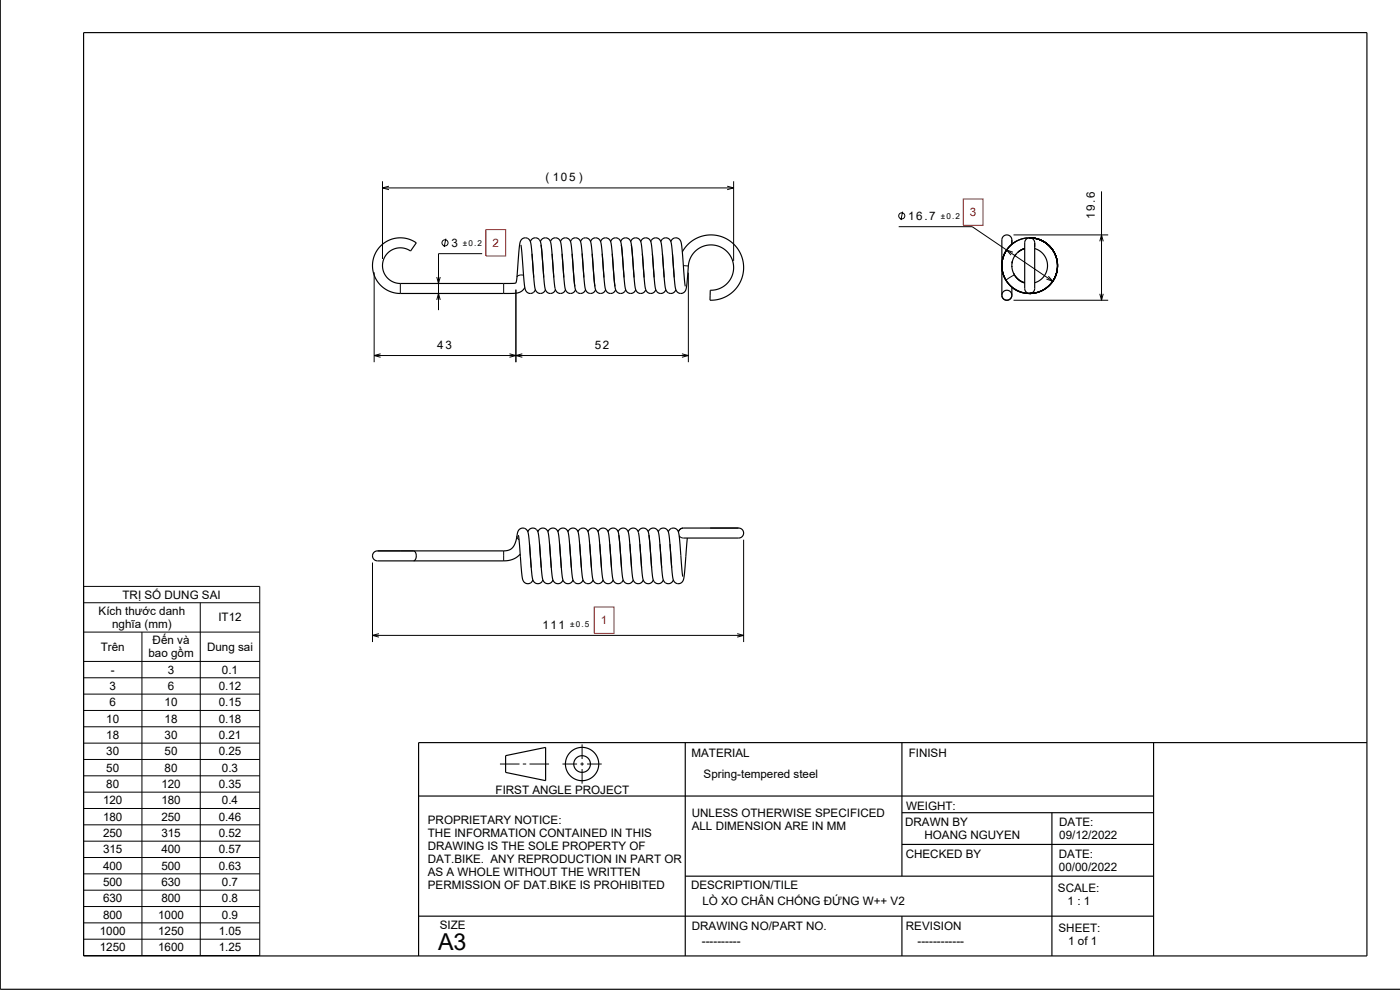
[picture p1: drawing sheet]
<svg xmlns="http://www.w3.org/2000/svg" width="420mm" height="297mm" viewBox="0 0 420 297" stroke-linecap="round" stroke-linejoin="round" font-family="sans-serif">
<g fill="none" stroke="#000" stroke-width=".3">
<path d="M114.7 54.4v23.3M114.7 56.4h105.4M116.7 55.9l-2 .5 2 .5M218.2 55.9l1.9 .5-1.9 .5M220.1 54.4v23.9M330.5 57.4v32.7M133.8 71.6l-.5 2.5M144.7 76.1h-13.1v16.9M205 79.7l1.5 .1M269.6 68h22.1l24.1 16.4M270.8 63.5l-.5 2.5M303.9 75.7l-1.9-.7 1.3 1.5"/>
<path d="M304.1 70.5h28.4M329.9 72.4l.6-1.9 .5 1.9M112.2 81.7v27M120.1 85v3M131 83.1l.6 1.9 .5-1.9M131 90l.6-2 .5 2M151.1 85v3M154.8 86.9v21.8M157.1 82.6h-1.3l-.7 .6M206.5 81.8v26.9M304.1 90.1h28.4M304.4 82.5l-2.6 1.6"/>
<path d="M314.5 82.9l1.3 1.5-1.9-.7M329.9 88.1l.6 2 .5-2M112.2 106.7h94.3M114.2 106.1l-2 .6 2 .5M152.8 106.1l2 .6-2 .5M156.7 106.1l-1.9 .6 1.9 .5M204.6 106.1l1.9 .6-1.9 .5M205 158.4a1.5 1.5 0 0 0-1.5 1.2M25.1 175.9h52.8v110.8h-52.8zM111.7 168.8v23.8M151.1 165.3v3M155.1 160.7l.1 .7 .5 .5"/>
<path d="M203.8 160.7l.5 .5 .7 .2M223.1 161.9v30.7M25.1 180.8h52.8M25.1 189.6h52.8M25.1 198.4h52.8M42.6 189.6v97.1M60.1 180.8v105.9M111.7 190.6h111.4M113.7 190.1l-2 .5 2 .5M221.2 190.1l1.9 .5-1.9 .5M25.1 203.3h52.8M25.1 208.2h52.8"/>
<path d="M25.1 213.1h52.8M25.1 218h52.8M25.1 222.9h52.8M25.1 227.8h52.8M25.1 232.7h52.8M25.1 237.6h52.8M150 229.2h5.9M156.9 229.2h1M158.9 229.2h5.8M168.7 229.2h4.4M174.1 229.2h1M174.6 223.3v4.4"/>
<path d="M174.6 228.7v1M174.6 230.7v4.4M176.1 229.2h4.4M25.1 242.5h52.8M25.1 247.4h52.8M25.1 252.4h52.8M25.1 257.3h52.8M25.1 262.2h52.8M25.1 267.1h52.8M25.1 272h52.8M25.1 276.9h52.8M25.1 281.8h52.8"/>
<circle cx="133.5" cy="72.9" r=".91"/>
<circle cx="270.5" cy="64.8" r=".92"/>
</g>
<g fill="none" stroke="#000" stroke-width=".35">
<path d="M.1 0v296.8h419.9M25.1 9.8h385v277h-385zM156.3 73.5l1 12.1a1.98 1.98 0 0 0 2.1 2.4l.7-.3 .5-.8M159.1 72.5a1.61 1.61 0 0 1 1.8-1.1 1.61 1.61 0 0 1 1.4 1.6l.8 10.2M159.6 76.2l.7 9.2a2.21 2.21 0 0 0 1.8 2.6l.9-.2 .6-.9M162.1 72.5a1.57 1.57 0 0 1 1.5-1.2 1.57 1.57 0 0 1 1.5 1.2M162.3 73.5l1.1 12.4a1.7 1.7 0 0 0 1 2 1.7 1.7 0 0 0 2.1-.7l.1-.3M165.1 72.5a1.63 1.63 0 0 1 1.9-1.1 1.63 1.63 0 0 1 1.3 1.7l.8 10.1M165.1 72.5l.4 2.3 .6 8.4M165.6 76.2l.8 9.7a1.72 1.72 0 0 0 .9 1.9 1.72 1.72 0 0 0 2.1-.4l.2-.5M168.1 72.5a1.64 1.64 0 0 1 2-1.1 1.64 1.64 0 0 1 1.2 1.8l1.2 12.7M168.6 76.2l.7 9.1a2.33 2.33 0 0 0 1.5 2.7 1.59 1.59 0 0 0 1.9-1.1"/>
<path d="M171.2 72.5a1.61 1.61 0 0 1 1.8-1.1 1.61 1.61 0 0 1 1.3 1.6l.9 10.2M171.6 76.2l.8 9.2a2.26 2.26 0 0 0 1.5 2.6 1.58 1.58 0 0 0 1.8-1.1M174.2 72.5a1.63 1.63 0 0 1 1.8-1.1 1.63 1.63 0 0 1 1.3 1.7l1.2 12.8M174.6 76l.9 10a1.68 1.68 0 0 0 1.1 2 1.68 1.68 0 0 0 2.1-1.1M177.2 72.5a1.61 1.61 0 0 1 1.8-1.1 1.61 1.61 0 0 1 1.3 1.6l.9 10.2M177.7 76.2l.7 9.2a2.18 2.18 0 0 0 1.8 2.6 1.59 1.59 0 0 0 1.5-1.1M180.2 72.5a1.63 1.63 0 0 1 1.8-1.1 1.63 1.63 0 0 1 1.3 1.7l1.2 12.8M180.7 76.2l.7 9.3a2.12 2.12 0 0 0 1.8 2.5 1.58 1.58 0 0 0 1.5-1.1M183.2 72.5a1.61 1.61 0 0 1 1.8-1.1 1.61 1.61 0 0 1 1.3 1.6l.9 10.2M183.7 76.2l.7 9.2a2.25 2.25 0 0 0 1.6 2.6 1.59 1.59 0 0 0 1.7-1.1M186.2 72.5a1.62 1.62 0 0 1 1.8-1.1 1.62 1.62 0 0 1 1.4 1.6l.8 10.2M186.4 73.5l1 11.7a2.53 2.53 0 0 0 1.2 2.7 1.57 1.57 0 0 0 2.1-1"/>
<path d="M189.2 72.5a1.62 1.62 0 0 1 1.8-1.1 1.62 1.62 0 0 1 1.4 1.6l.8 10.2M189.4 73.5l1 12.1a1.98 1.98 0 0 0 2.1 2.4l.7-.3 .5-.8M192.2 72.5a1.61 1.61 0 0 1 1.8-1.1 1.61 1.61 0 0 1 1.4 1.6l.8 10.2M192.7 76.2l.7 8.9 .3 1.8M195.2 72.5a1.61 1.61 0 0 1 1.8-1.1 1.61 1.61 0 0 1 1.4 1.6l.9 10.2M195.7 76.2l.8 9.8a1.67 1.67 0 0 0 1.2 2 1.67 1.67 0 0 0 2-1.1M198.2 72.5a1.62 1.62 0 0 1 1.9-1.1 1.62 1.62 0 0 1 1.3 1.6l.9 10.2M198.7 76.2l.7 9.1a2.34 2.34 0 0 0 1.6 2.7 1.57 1.57 0 0 0 1.8-1.1M201.2 72.5a1.62 1.62 0 0 1 1.9-1.1 1.62 1.62 0 0 1 1.3 1.7l1.2 12.8M204.7 75.6l1.5-2.1 1.9-1.6 2.1-.9 2.4-.5 2.5 .1 2.4 .8 2.1 1.4 1.7 1.8 1.3 2.7 .5 2.7-.4 2.9-1.2 2.7-1.1 1.4-1.7 1.5-1.8 .9-1.9 .5-2 .2 .1-3a6.8 6.8 0 0 0 7-6.5 6.8 6.8 0 0 0-6.4-7.1 6.8 6.8 0 0 0-7.2 6.3l-.5 6a1.81 1.81 0 0 1-2.5 2.1l-.6-.6-.4-1.3-.8-9.8M301.9 75.2a8.3 8.3 0 0 0 0 9M301.9 75.2a8.3 8.3 0 0 0 7 12.8"/>
<path d="M303.6 73.3v-1.3a1.5 1.5 0 0 0-1.5-1.5 1.5 1.5 0 0 0-1.5 1.4v16.7a1.5 1.5 0 0 0 1.5 1.5 1.5 1.5 0 0 0 1.5-1.5M303.6 79.8v.2M303.6 73.2a8.4 8.4 0 0 0-2.5 9.5v-.1a8.3 8.3 0 0 1 .8-7.4M303.7 78.4l-.1 .6 .1-.6M304.8 76.3l-.4 .5M304.8 76.2l-.4 .6M305 72.3a8.3 8.3 0 0 0-4.2 9.4 8.3 8.3 0 0 0 8.1 6.3M306 75.2l-.4 .3M307.4 74.6a5.4 5.4 0 0 0-3.8 5.1 5.4 5.4 0 0 0 3.8 5.2M307.4 74.6l-1.3 .5M307.4 74.6l-1.9 1M307.4 74.6l-2 1.1"/>
<path d="M307.8 71.8a1.5 1.5 0 0 1 1.7-.4 1.5 1.5 0 0 1 .9 1.4v13.7a1.5 1.5 0 0 1-1.5 1.5 1.5 1.5 0 0 1-1.5-1.5v-13.7zM308.2 71.4a8.3 8.3 0 0 0-7.6 8.6 8.3 8.3 0 0 0 8.3 8M308.9 71.3a8.3 8.3 0 0 1 8.4 8.4 8.3 8.3 0 0 1-8.4 8.3M308.9 71.3a8.3 8.3 0 0 1 8.1 10.6M308.9 71.3a8.4 8.4 0 0 1 8.4 8.1M309 71.3h-.1a8.3 8.3 0 0 0-7.1 12.8 7.8 7.8 0 0 0 7.1 3.9M310.2 71.4a8.3 8.3 0 0 1 5.7 3.7M310.4 74.6a5.3 5.3 0 0 1 3.9 5.1 5.3 5.3 0 0 1-3.9 5.1M311.4 71.7a8.4 8.4 0 0 1 5.1 4.5M315.1 74.1a8.3 8.3 0 0 0-5-2.7h.1a8.3 8.3 0 0 1 6.9 6.4l-1.2-2.7M316.4 76.1l.5 1M316.4 76.1l.4 .9"/>
<path d="M317.1 78.1l.1 2.1M154.8 84.9l-34.7 .1a5.4 5.4 0 0 1-5.1-6.9 5.4 5.4 0 0 1 8.2-2.8l1.7-2.4a8.3 8.3 0 0 0-12.8 4.3 8.3 8.3 0 0 0 8 10.8h32.7a4.4 4.4 0 0 0 4.5-1.4l.1-.3M160.1 83.2l-.7-9.5a1.85 1.85 0 0 0-2.3-2.3 2.35 2.35 0 0 0-1.3 2.6l-.7 9.2-.4 1.7M196.7 86.9a1.57 1.57 0 0 1-1.5 1.1 1.57 1.57 0 0 1-1.5-1.1M303.6 88.5a1.5 1.5 0 0 0-2.3-1.2 1.5 1.5 0 0 0-.1 2.5 1.5 1.5 0 0 0 2.3-1.1l.1-.1M303.6 86.2v2.4M304 81.9a5.4 5.4 0 0 0 3.4 2.9l-1.6-.8-1.3-1.2M304.1 82.1l.1 .1M304.1 82.1h.1M310 88h-1.1M310.1 88h-1.2M310.2 87.9l-1.3 .1"/>
<path d="M310.4 87.9l-1.5 .1M316.5 83.1l-1 1.7M316.8 82.5l-1.4 2.4M317 81.6l-.6 1.7 .8-3-.8 3M317.1 81.4l-.7 2M317.1 81.4v.1a8.4 8.4 0 0 1-1.8 3.5M317.2 81a8.4 8.4 0 0 1-1.7 3.9M317.2 80.6a8.3 8.3 0 0 1-8.3 7.4M158.4 159.5a1.61 1.61 0 0 1 1.7-1.1 1.61 1.61 0 0 1 1.4 1.6l.9 10.3M161.4 159.5a1.61 1.61 0 0 1 1.7-1.1 1.61 1.61 0 0 1 1.4 1.6l.9 10.4M164.4 159.5a1.61 1.61 0 0 1 1.8-1.1 1.61 1.61 0 0 1 1.3 1.6l.9 10.4M167.4 159.5a1.6 1.6 0 0 1 1.7-1.1 1.6 1.6 0 0 1 1.4 1.6l.9 10.3"/>
<path d="M170.4 159.5a1.6 1.6 0 0 1 1.7-1.1 1.6 1.6 0 0 1 1.4 1.6l.9 10.3M173.4 159.5a1.6 1.6 0 0 1 1.7-1.1 1.6 1.6 0 0 1 1.4 1.6l.9 10.3M176.4 159.5a1.6 1.6 0 0 1 1.8-1.1 1.6 1.6 0 0 1 1.3 1.6l.9 10.3M179.4 159.5a1.61 1.61 0 0 1 1.8-1.1 1.61 1.61 0 0 1 1.4 1.6l.8 10.3M182.4 159.5a1.61 1.61 0 0 1 1.8-1.1 1.61 1.61 0 0 1 1.4 1.6l.9 10.3M185.4 159.5a1.61 1.61 0 0 1 1.8-1.1 1.61 1.61 0 0 1 1.4 1.6l.9 10.3M188.5 159.5a1.6 1.6 0 0 1 1.7-1.1 1.6 1.6 0 0 1 1.4 1.6l.9 10.3M191.5 159.5a1.61 1.61 0 0 1 1.7-1.1 1.61 1.61 0 0 1 1.4 1.6l.9 10.3M194.5 159.5a1.6 1.6 0 0 1 1.7-1.1 1.6 1.6 0 0 1 1.4 1.5l.9 10.4M197.5 159.5a1.6 1.6 0 0 1 1.7-1.1 1.6 1.6 0 0 1 1.4 1.5l.9 10.4M200.5 159.5a1.6 1.6 0 0 1 1.7-1.1 1.6 1.6 0 0 1 1.4 1.5l1.2 13.1M203.5 159.5l.5-.7 1-.4h16.6a1.5 1.5 0 0 1 1.5 1.5 1.5 1.5 0 0 1-1.5 1.5h-16.6"/>
<path d="M124 165.3a1.74 1.74 0 0 1 0 3M155.5 160.5l1.1 12.3a1.83 1.83 0 0 0 2.4 2.2l.9-1M156.1 166.2a6.1 6.1 0 0 1-5 2.1h-37.9a1.5 1.5 0 0 1-1.5-1.5 1.5 1.5 0 0 1 1.5-1.5h37.9a3.4 3.4 0 0 0 3.7-3.1 5.9 5.9 0 0 1 1.1-3.5 1.75 1.75 0 0 1 2 .1 1.75 1.75 0 0 1 .7 1.8l.8 9.7M158.8 163.2l.8 9.3a2.17 2.17 0 0 0 1.7 2.6 1.59 1.59 0 0 0 1.6-1.1M161.9 163.2l.7 9.4a2.07 2.07 0 0 0 1.9 2.5l.9-.4 .5-.7M164.9 163.2l.5 7.1M165.4 170.3l.2 2.4a1.92 1.92 0 0 0 2.2 2.4l.6-.4 .5-.7M165.4 170.3h.1M167.9 163.2l.8 9.8a1.7 1.7 0 0 0 1 2 1.7 1.7 0 0 0 2.1-.7l.1-.3M170.9 163.2l.8 9.7a1.72 1.72 0 0 0 .9 2 1.72 1.72 0 0 0 2.2-.6l.1-.3M173.9 163.2l.7 9.3a2.19 2.19 0 0 0 1.6 2.6l1.2-.3 .5-.8M176.9 163.2l.7 9.3a2.17 2.17 0 0 0 1.8 2.6l1-.3 .5-.8"/>
<path d="M179.9 163.2l.8 10a1.66 1.66 0 0 0 1.3 1.9 1.66 1.66 0 0 0 1.9-1.1M182.9 163.2l.8 9.9a1.67 1.67 0 0 0 1.2 2 1.67 1.67 0 0 0 2.1-1.1M185.6 160.5l.2 1.4a79.9 79.9 0 0 0 1.2 12.2 1.57 1.57 0 0 0 1.5 1 1.57 1.57 0 0 0 1.5-1.1M188.9 163.2l.8 9.8a1.7 1.7 0 0 0 1.1 2 1.7 1.7 0 0 0 2-.7l.2-.3M192 163.2l.6 8.7a3.3 3.3 0 0 0 1.1 3 1.57 1.57 0 0 0 2.3-.9M194.7 160.5l1 12.3a1.84 1.84 0 0 0 2.5 2.1l.8-.9M198 163.2l.7 9.2a2.34 2.34 0 0 0 1.4 2.7 1.58 1.58 0 0 0 1.9-1.1M206.2 161.4l-1 11.6a1.69 1.69 0 0 1-1.2 2 1.69 1.69 0 0 1-2-1.1l-1-10.7M125.6 238.8h220.5M151.7 226.7l12-2.5v10l-12-2.5zM205.6 222.8v64M270.6 222.8v40.1"/>
<path d="M346.1 222.8v64M410.1 222.8h-284.5v64M270.6 243.8h75.5M270.6 253.3h75.5M315.6 243.8v43M125.6 274.8h220.5M205.6 262.9h140.5M270.6 274.8v12"/>
<circle cx="174.6" cy="229.2" r="2.5"/>
<circle cx="174.6" cy="229.2" r="5"/>
</g>
<path d="M289 59.7h5.9v7.9h-5.9zM145.8 68.9h5.9v7.9h-5.9zM178.3 182.1h5.9v7.9h-5.9z" fill="none" stroke="#f00" stroke-width=".3"/>
<text font-size="7" x="131.4" y="284.9">A3</text>
<g font-size="3.5">
<text x="163.7" y="54.4">( 105 )</text>
<text x="328.5" y="65.7" transform="rotate(-90 328.5 65.7)">19.6</text>
<text x="272.4" y="66">16.7</text>
<text x="135.4" y="74.1">3</text>
<text x="131.2" y="104.7">43</text>
<text x="178.4" y="104.7">52</text>
<text x="36.8" y="179.6">TRỊ SỐ DUNG SAI</text>
<text x="29.6" y="184.5">Kích thước danh</text>
<text x="33.7" y="188.4">nghĩa (mm)</text>
<text x="65.5" y="186.4">IT12</text>
<text x="162.7" y="188.6">111</text>
<text x="30.2" y="195.2">Trên</text>
<text x="44.5" y="197.2">bao gồm</text>
<text x="45.8" y="193.3">Đến và</text>
<text x="62.1" y="195.2">Dung sai</text>
<text x="33.2" y="202.1">-</text>
<text x="50.4" y="202.1">3</text>
<text x="66.6" y="202.1">0.1</text>
<text x="32.9" y="207">3</text>
<text x="50.4" y="207">6</text>
<text x="65.6" y="207">0.12</text>
<text x="32.9" y="211.9">6</text>
<text x="49.4" y="211.9">10</text>
<text x="65.6" y="211.9">0.15</text>
<text x="31.9" y="216.8">10</text>
<text x="31.9" y="221.7">18</text>
<text x="49.4" y="216.8">18</text>
<text x="49.4" y="221.7">30</text>
<text x="65.6" y="216.8">0.18</text>
<text x="65.6" y="221.7">0.21</text>
<text x="31.9" y="226.6">30</text>
<text x="49.4" y="226.6">50</text>
<text x="65.6" y="226.6">0.25</text>
<text x="207.5" y="227.2">MATERIAL</text>
<text x="272.6" y="227.1">FINISH</text>
<text x="31.9" y="231.5">50</text>
<text x="49.4" y="231.5">80</text>
<text x="66.6" y="231.5">0.3</text>
<text x="211.1" y="233.3">Spring-tempered steel</text>
<text x="31.9" y="236.4">80</text>
<text x="48.4" y="236.4">120</text>
<text x="65.6" y="236.4">0.35</text>
<text x="148.7" y="238.2">FIRST ANGLE PROJECT</text>
<text x="30.9" y="241.3">120</text>
<text x="48.4" y="241.3">180</text>
<text x="66.6" y="241.3">0.4</text>
<text x="207.5" y="245.1">UNLESS OTHERWISE SPECIFICED</text>
<text x="271.8" y="243">WEIGHT:</text>
<text x="30.9" y="246.2">180</text>
<text x="30.9" y="251.1">250</text>
<text x="48.4" y="246.2">250</text>
<text x="48.4" y="251.1">315</text>
<text x="65.6" y="246.2">0.46</text>
<text x="65.6" y="251.1">0.52</text>
<text x="128.4" y="247.3">PROPRIETARY NOTICE:</text>
<text x="128.4" y="251.2">THE INFORMATION CONTAINED IN THIS</text>
<text x="207.5" y="249">ALL DIMENSION ARE IN MM</text>
<text x="271.6" y="247.8">DRAWN BY</text>
<text x="277.4" y="251.7">HOANG NGUYEN</text>
<text x="317.8" y="247.7">DATE:</text>
<text x="317.8" y="251.7">09/12/2022</text>
<text x="30.9" y="256">315</text>
<text x="48.4" y="256">400</text>
<text x="65.6" y="256">0.57</text>
<text x="128.4" y="255.1">DRAWING IS THE SOLE PROPERTY OF</text>
<text x="271.7" y="257.4">CHECKED BY</text>
<text x="317.7" y="257.3">DATE:</text>
<text x="30.9" y="260.9">400</text>
<text x="48.4" y="260.9">500</text>
<text x="65.6" y="260.9">0.63</text>
<text x="128.4" y="259">DAT.BIKE. ANY REPRODUCTION IN PART OR</text>
<text x="128.4" y="262.9">AS A WHOLE WITHOUT THE WRITTEN</text>
<text x="317.7" y="261.2">00/00/2022</text>
<text x="30.9" y="265.8">500</text>
<text x="48.4" y="265.8">630</text>
<text x="66.6" y="265.8">0.7</text>
<text x="128.4" y="266.8">PERMISSION OF DAT.BIKE IS PROHIBITED</text>
<text x="207.3" y="266.7">DESCRIPTION/TILE</text>
<text x="317.4" y="267.6">SCALE:</text>
<text x="30.9" y="270.7">630</text>
<text x="30.9" y="275.6">800</text>
<text x="47.4" y="275.6">1000</text>
<text x="48.4" y="270.7">800</text>
<text x="66.6" y="270.7">0.8</text>
<text x="66.6" y="275.6">0.9</text>
<text x="210.7" y="271.5">LÒ XO CHÂN CHỐNG ĐỨNG W++ V2</text>
<text x="320.3" y="271.5">1 : 1</text>
<text x="29.9" y="280.5">1000</text>
<text x="47.4" y="280.5">1250</text>
<text x="65.6" y="280.5">1.05</text>
<text x="132" y="278.6">SIZE</text>
<text x="207.6" y="278.9">DRAWING NO/PART NO.</text>
<text x="271.8" y="278.9">REVISION</text>
<text x="317.6" y="279.5">SHEET:</text>
<text x="29.9" y="285.4">1250</text>
<text x="47.4" y="285.4">1600</text>
<text x="65.6" y="285.4">1.25</text>
<text x="210.6" y="283.6">----------</text>
<text x="275.3" y="283.6">------------</text>
<text x="320.5" y="283.4">1 of 1</text>
</g>
<g font-size="3.5" fill="#f00">
<text x="291" y="64.9">3</text>
<text x="147.8" y="74">2</text>
<text x="180.3" y="187.3">1</text>
</g>
<g font-size="2.4">
<text x="282.2" y="65.6">±0.2</text>
<text x="138.9" y="73.7">±0.2</text>
<text x="171" y="188.2">±0.5</text>
</g>
</svg>
